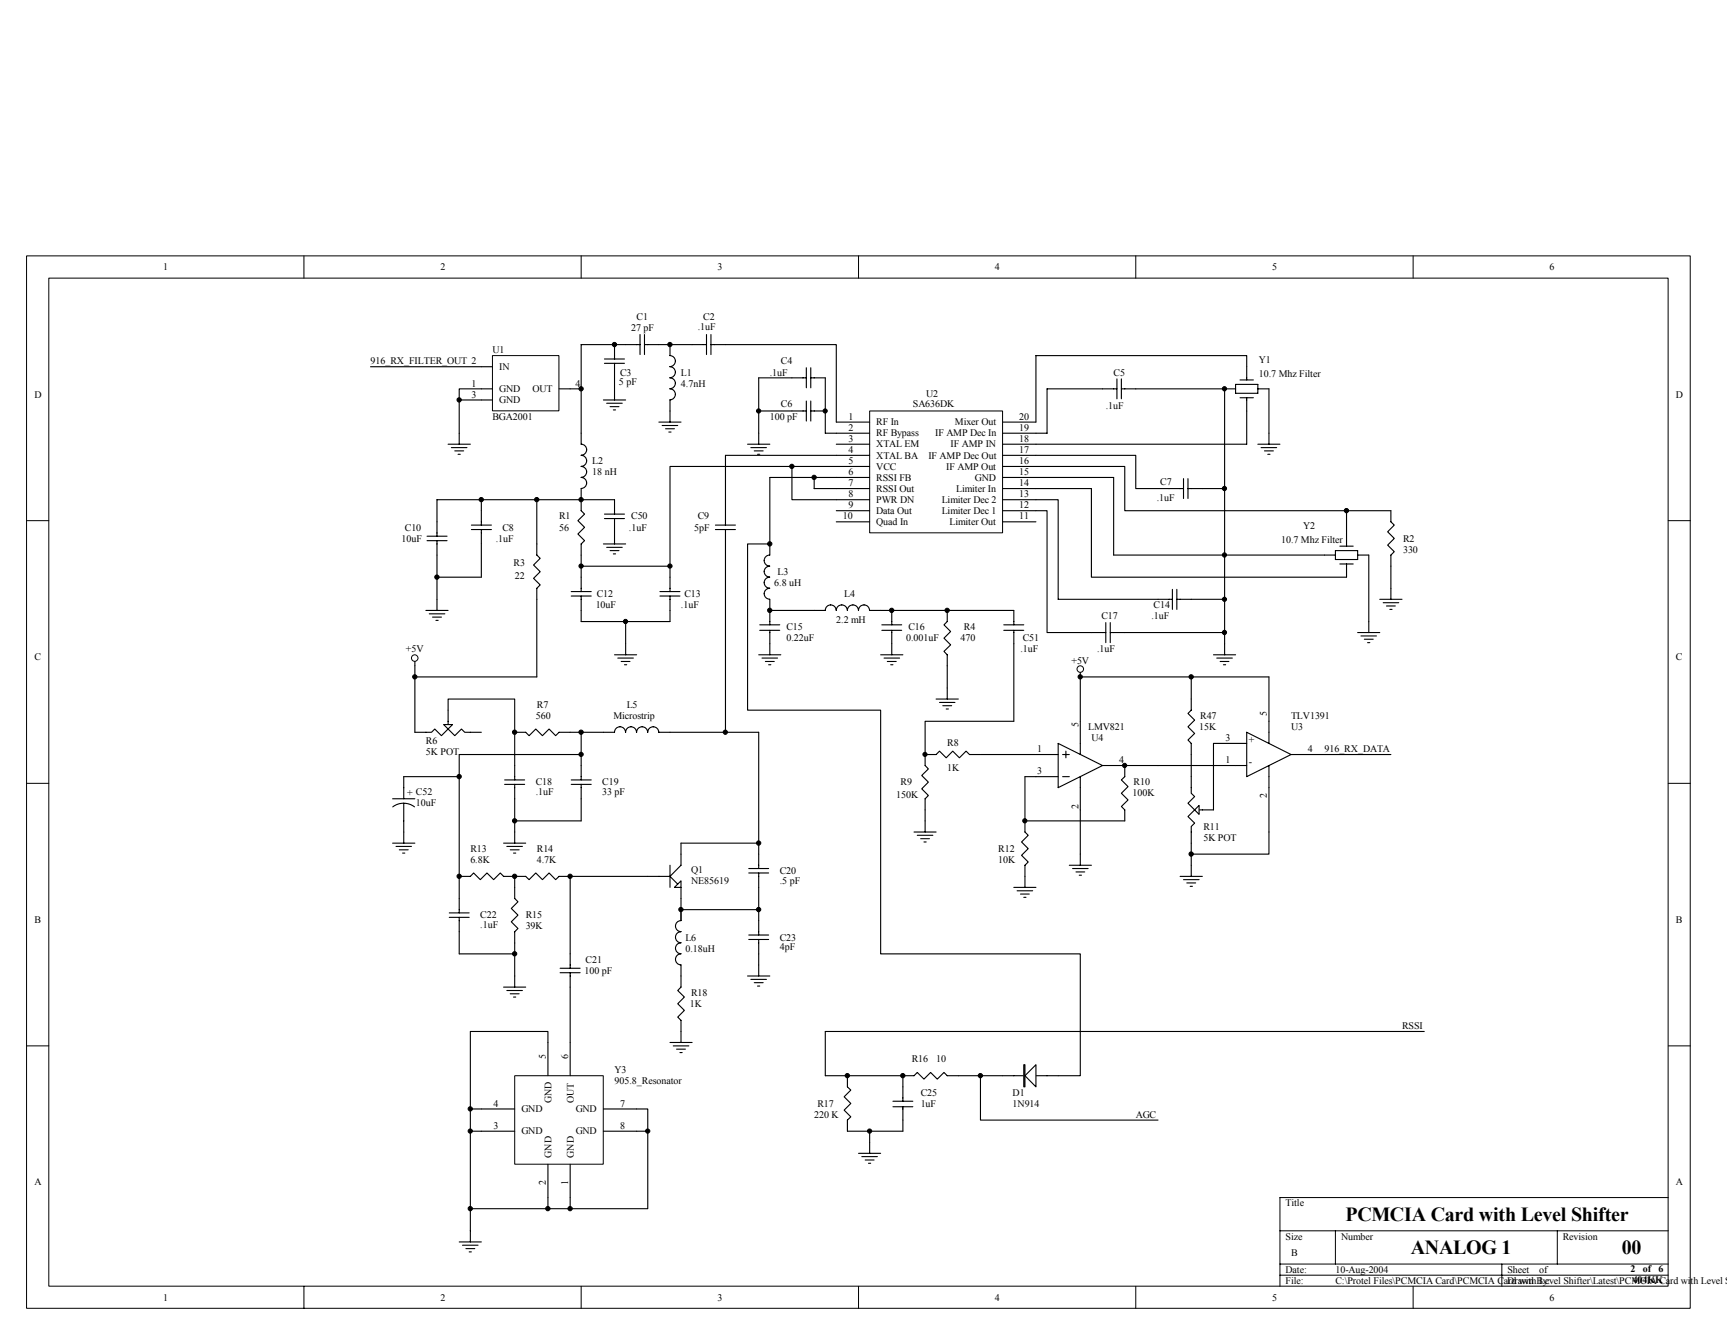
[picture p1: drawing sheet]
<svg xmlns="http://www.w3.org/2000/svg" width="279mm" height="216mm" viewBox="0 0 279 216" stroke-linecap="round" stroke-linejoin="round" font-family="sans-serif">
<g fill="none" stroke="#000" stroke-width=".16">
<path d="M4.3 41.4h269.2v170.2h-269.2zM7.9 45h262v163h-262zM49.2 41.4v3.6M94 41.4v3.6M138.9 41.4v3.6M183.7 41.4v3.6M228.6 41.4v3.6M4.3 84.2h3.6M269.9 84.2h3.6M4.3 126.7h3.6M269.9 126.7h3.6M4.3 169.1h3.6"/>
<path d="M269.9 169.1h3.6M207.1 199.1h62.8M216 199.1v5.3M251.9 199.1v5.3M269.9 193.7h-62.8v14.3M49.2 208v3.6M94 208v3.6M138.9 208v3.6M183.7 208v3.6M207.1 204.4h62.8M207.1 206.2h62.8M228.6 208v3.6"/>
<path d="M243 204.4v3.6"/>
</g>
<g fill="none" stroke="#000" stroke-width=".18">
<path d="M59.9 59.3h18M103.5 55.7h-9.5v14.4M103.5 54.1v3.2M104.3 55.7h7.7M104.3 54.1v3.2M117.4 55.7h17.9v12.6M201.7 59.3v-1.8h-34.1v10.8M99.4 61.1v1.8M122.7 66.5h5.4M128.1 61.1h-5.4v9M131.7 77.2v1.8h3.6M133.5 61.1v9h1.8"/>
<path d="M135.3 75.4h-26.9v16.2M135.3 77.2h-10.8v10.8M135.3 73.6h-17.9v9M167.6 73.6h16.1v5.4h7.8M167.6 75.4h14.4v7.2h35.8M167.6 79h9v14.3h41.2M167.6 77.2h12.6v12.6h34.1M178.4 62.9h-9v7.2h-1.8M183.7 62.9h14.4v41.2M191.5 77.4v3.2M192.2 79h5.9M192.2 77.4v3.2"/>
<path d="M201.7 66.5v5.3h-34.1M205.3 62.9v7.2M70.7 89.8v7.1M77.9 80.8v1.8M77.9 88v5.3h-7.2M86.8 80.8v7.2M86.8 96.9v12.6M94 98.7v1.8h14.4v-1.8M94 91.6h14.4M94 89.8v3.5M99.4 80.8h-28.7v3.6M108.4 91.6v1.7"/>
<path d="M117.4 88v30.4M131.7 98.7h-7.2v2.3M144.3 98.7h19.7M167.6 82.6h1.8v19.7h9.5M167.6 80.8h3.6v16.1h18.5M189.7 95.3v3.3M190.4 96.9h7.7M190.4 95.3v3.3M217.8 82.6v3.6M217.8 82.6h7.2M221.4 89.8v10.7M225 91.6v3.5"/>
<path d="M92.2 118.4h7.2a.89 .89 0 0 1 .9-.9 .89 .89 0 0 1 .9 .9M94 118.4v5.4M101.2 118.4a.88 .88 0 0 1 .9-.9 .88 .88 0 0 1 .9 .9M101.2 100.5v3.6M103 118.4a.89 .89 0 0 1 .9-.9 .89 .89 0 0 1 .9 .9M104.8 118.4a.89 .89 0 0 1 .9-.9 .89 .89 0 0 1 .9 .9M106.6 118.4h16.1v19.7M122.9 101h3.3M122.9 101.9h3.3M124.5 101.9v2.2M153.2 107.7v3.6M164 104.1v12.5h-14.3v5.4"/>
<path d="M174.8 116.6v-7.1h30.5v7.1M178.9 100.7v3.2M179.6 102.3h18.5M179.6 100.7v3.2M192.7 109.5v3.6M83.3 129.2v5.4M94 122h-19.7v23.3M94 129.2v3.6h-10.7M122.7 136.4h-12.5v1.7M149.7 131v1.8M158.6 122h9M165.8 125.6v7.2h16.2"/>
<path d="M174.8 131v7.1M182 123.8h17.9M205.3 127.4v7.2M210.7 122h14.3M74.3 150.7v3.6h9M83.3 141.7v1.8M83.3 152.5v5.3M92.2 141.7h12.6M110.2 157.8v1.8l-.6 .6 1.1 1-1.1 1.1 1.1 1.1-1.1 1.1 .6 .5v1.8M110.2 145.3v3.6M110.2 147.1h12.5M122.7 143.5v5.4"/>
<path d="M122.7 154.3v1.8M230.4 166.8h-96.9v7.2h12.6v1.8M137.1 182.9h9M140.7 182.9v1.8"/>
</g>
<g fill="#000" stroke="#000" stroke-width=".16">
<circle cx="99.4" cy="55.7" r=".35"/>
<circle cx="108.4" cy="55.7" r=".35"/>
<circle cx="122.7" cy="66.5" r=".35"/>
<circle cx="131.7" cy="77.2" r=".35"/>
<circle cx="133.5" cy="66.5" r=".34"/>
<circle cx="198.1" cy="62.9" r=".34"/>
<circle cx="70.7" cy="93.3" r=".35"/>
<circle cx="77.9" cy="80.8" r=".35"/>
<circle cx="86.8" cy="80.8" r=".35"/>
<circle cx="94" cy="80.8" r=".35"/>
<circle cx="124.5" cy="98.7" r=".35"/>
<circle cx="153.2" cy="98.7" r=".35"/>
<circle cx="217.8" cy="82.6" r=".35"/>
<circle cx="101.2" cy="100.5" r=".34"/>
<circle cx="117.3" cy="118.4" r=".34"/>
<circle cx="174.8" cy="109.5" r=".35"/>
<circle cx="192.7" cy="109.5" r=".35"/>
<circle cx="83.3" cy="132.7" r=".35"/>
<circle cx="94" cy="122" r=".35"/>
<circle cx="122.7" cy="136.3" r=".35"/>
<circle cx="149.6" cy="122" r=".34"/>
<circle cx="165.8" cy="132.7" r=".34"/>
<circle cx="181.9" cy="123.8" r=".34"/>
<circle cx="74.3" cy="141.7" r=".35"/>
<circle cx="83.3" cy="141.7" r=".35"/>
<circle cx="83.3" cy="154.2" r=".35"/>
<circle cx="140.7" cy="182.9" r=".35"/>
</g>
<path d="M140.7 66.5h21.5v19.7h-21.5z" fill="#fff"/>
<path d="M140.7 66.5h21.5v19.7h-21.5z" fill="none" stroke="#000" stroke-width=".16"/>
<g fill="none" stroke="#000" stroke-width=".18">
<path d="M97.8 58.8h3.2M97.8 58.1h3.2M99.4 55.7v2.4M99.4 58.8v2.3M108.4 57.5a.89 .89 0 0 1 .9 .9 .89 .89 0 0 1-.9 .9 .9 .9 0 0 1 .9 .9 .9 .9 0 0 1-.9 .9M108.4 55.7v1.8M112 55.7h2.3M114.3 54.1v3.2M115 55.7h2.4M115 54.1v3.2M130.5 59.5v3.2M131.2 59.5v3.2"/>
<path d="M201.7 59.3v2.1M72.5 71.8h3.6M73 72.4h2.5M73.6 72.9h1.4M74.1 73.5h.4M74.3 70.1v1.7M94 70.1v1.7a.89 .89 0 0 1 .9 .9 .89 .89 0 0 1-.9 .9M94 73.6a.89 .89 0 0 1 .9 .9 .89 .89 0 0 1-.9 .9 .89 .89 0 0 1 .9 .9 .89 .89 0 0 1-.9 .9 .9 .9 0 0 1 .9 .9 .9 .9 0 0 1-.9 .9M94 79v3.6l.6 .5-1.1 1.1 1.1 1.1-1.1 1.1 1.1 1-.6 .6v1.8M97.6 64.7h3.6M98.1 65.2h2.6M98.7 65.8h1.4"/>
<path d="M99.2 66.3h.4M99.4 62.9v1.8M106.6 68.3h3.6M107.1 68.8h2.5M107.7 69.3h1.4M108.2 69.9h.4M108.4 61.1a.88 .88 0 0 1 .9 .9 .88 .88 0 0 1-.9 .9M108.4 62.9a.89 .89 0 0 1 .9 .9 .89 .89 0 0 1-.9 .9M108.4 64.7v3.6M120.9 71.8h3.6M121.5 72.4h2.5M122 72.9h1.5"/>
<path d="M122.6 73.5h.3M122.7 70.1v1.7M128.1 61.1h2.4M128.1 66.5h2.4M130.5 64.9v3.2M131.2 61.1h2.3M131.2 64.9v3.2M131.2 66.5h2.3M135.3 68.3h5.4M135.3 70.1h5.4M135.3 71.8h5.4M135.3 73.6h5.4"/>
<path d="M135.3 75.4h5.4M135.3 77.2h5.4M135.3 79h5.4M162.2 68.3h5.4M162.2 70.1h5.4M162.2 71.8h5.4M162.2 73.6h5.4M162.2 75.4h5.4M162.2 77.2h5.4M162.2 79h5.4M178.4 62.9h2.3M180.7 61.3v3.2"/>
<path d="M181.4 62.9h2.3M181.4 61.3v3.2M198.1 62.9h1.8M199.9 62.2h3.6v1.4h-3.6zM200.6 61.4h2.2M200.6 64.3h2.2M201.7 64.3v2.2M203.5 71.8h3.6M203.5 62.9h1.8M204 72.4h2.5M204.6 72.9h1.4M205.1 73.5h.4"/>
<path d="M205.3 70.1v1.7M68.9 98.7h3.6M69.1 87.4h3.2M69.1 86.7h3.2M69.4 99.3h2.6M70 99.8h1.4M70.7 84.4v2.3M70.7 87.4v2.4M70.7 96.9v1.8M76.3 84.9h3.2M76.3 85.6h3.2M77.9 82.6v2.3"/>
<path d="M77.9 85.6v2.4M86.8 88v1.8l.6 .5-1.1 1.1 1.1 1.1-1.1 1 1.1 1.1-.6 .5v1.8M92.4 96.4h3.3M92.4 95.7h3.3M94 93.3v2.4M94 96.4v2.3M97.6 88h3.6M97.8 83.9h3.2M97.8 83.1h3.2M98.1 88.5h2.6M98.7 89h1.4M99.2 89.6h.4"/>
<path d="M99.4 80.8v2.3M99.4 83.9v4.1M106.8 96.4h3.2M106.8 95.7h3.2M108.4 93.3v2.4M108.4 96.4v2.3M115.7 84.9h3.3M115.7 85.6h3.3M117.4 82.6v2.3M117.4 85.6v2.4M124.5 93.3a.9 .9 0 0 0-.9 .9 .9 .9 0 0 0 .9 .9 .88 .88 0 0 0-.9 .9 .88 .88 0 0 0 .9 .9v1.8M124.5 91.6a.88 .88 0 0 0-.9 .8 .88 .88 0 0 0 .9 .9"/>
<path d="M124.5 88v1.8a.89 .89 0 0 0-.9 .9 .89 .89 0 0 0 .9 .8M131.7 98.7h1.8M133.5 98.7a.88 .88 0 0 1 .9-.9 .88 .88 0 0 1 .9 .9 .9 .9 0 0 1 .9-.9 .9 .9 0 0 1 .9 .9M135.3 80.8h5.4M135.3 82.6h5.4M135.3 84.4h5.4M137.1 98.7a.89 .89 0 0 1 .9-.9 .89 .89 0 0 1 .9 .9 .9 .9 0 0 1 .9-.9 .9 .9 0 0 1 .9 .9M140.7 98.7h3.6v2.3M153.2 98.7v1.8l-.5 .5 1.1 1.1-1.1 1.1 1.1 1.1-1.1 1 .5 .6v1.8M162.2 80.8h5.4M162.2 82.6h5.4M162.2 84.4h5.4"/>
<path d="M164 98.7v2.3M214.3 89.8h1.7M216 89h3.6v1.5h-3.6zM216.8 88.3h2.1M216.8 91.2h2.1M217.8 86.2v2.1M217.8 91.2v2.1M219.6 89.8h1.8M223.2 96.9h3.6M223.8 97.5h2.5M224.3 98h1.4M224.9 98.6h.3"/>
<path d="M225 82.6v1.8l.6 .5-1.1 1.1 1.1 1.1-1.1 1.1 1.1 1-.6 .6v1.8M225 95.1v1.8M70.5 100.3h.4M83.3 118.4h1.7l.6 .6 1.1-1.1 1.1 1.1 1-1.1 1.1 1.1 .5-.6h1.8M99.4 105.9h3.6M99.9 106.4h2.6M100.5 107h1.4M101 107.5h.4M101.2 104.1v1.8M122.7 105.9h3.6M123.3 106.4h2.5M123.8 107h1.5"/>
<path d="M124.4 107.5h.3M124.5 104.1v1.8M142.5 105.9h3.6M142.7 101h3.2M142.7 101.9h3.2M143 106.4h2.5M143.6 107h1.4M144.1 107.5h.4M144.3 101.9v4M151.4 113.1h3.6M152 113.6h2.5M152.5 114.1h1.5"/>
<path d="M153.1 114.7h.3M153.2 111.3v1.8M162.4 101h3.2M162.4 101.9h3.2M164 101.9v2.2M196.3 105.9h3.6M196.8 106.4h2.6M197.4 107h1.4M197.9 107.5h.4M198.1 104.1v1.8M201.7 118.4l7.2 3.6-7.2 3.6zM205.3 116.6v3.6"/>
<path d="M219.6 102.3h3.6M220.2 102.8h2.5M220.7 103.4h1.5M221.3 103.9h.3M221.4 100.5v1.8M81.5 136.4h3.5M81.6 126.9h3.3M81.6 126.1h3.3M82 136.9h2.5M82.5 137.4h1.5M83.1 138h.3M83.3 123.8v2.3"/>
<path d="M83.3 126.9v2.3M83.3 134.6v1.8M92.4 126.9h3.3M92.4 126.1h3.3M94 123.8v2.3M94 126.9v2.3M108.4 139.9v3.6M110.2 138.1v1.8l-1.8 1.8 1.2 1.3 .6-.5v1h-1.1l.5-.5M122.7 138.1v2.4M147.9 134.6h3.5M148.4 135.1h2.5M148.9 135.6h1.5"/>
<path d="M149.5 136.2h.3M149.7 132.8v1.8M158.6 122h-1.8l-.5-.5-1.1 1.1-1.1-1.1-1 1.1-1.1-1.1-.6 .5h-1.7v1.8l.5 .6-1.1 1 1.1 1.1-1.1 1.1 1.1 1.1-.5 .5v1.8M165.8 132.8v1.8l.5 .5-1 1.1 1 1-1 1.1 1 1.1-.5 .5v3.6M173 139.9h3.6M174.8 138.1v1.8M182 123.8v1.8l-.6 .5 1.1 1.1-1.1 1.1 1.1 1.1-1.1 1 .6 .6v1.8M192.7 139.9v1.8M199.9 120.2h1.8M199.9 123.8h1.8M205.3 123.8v3.6M208.9 122h1.8"/>
<path d="M72.7 148.4h3.2M72.7 147.6h3.2M74.3 141.7h1.8l.5-.5 1.1 1.1 1.1-1.1 1.1 1.1 1-1.1 .6 .5h3.5l.6 .6 1.1-1.1 1.1 1.1 1-1.1 1.1 1.1 .5-.6h1.8M74.3 145.3v2.3M74.3 148.4v2.3M81.5 159.6h3.5M83.3 143.5v1.8l.5 .5-1.1 1.1 1.1 1.1-1.1 1.1 1.1 1.1-.5 .5v1.8M83.3 157.8v1.8M90.6 157.3h3.3M90.6 156.6h3.3M92.2 154.3v2.3M92.2 157.3v2.3"/>
<path d="M104.8 141.7h3.6M110.2 150.7a.9 .9 0 0 0-.9 .9 .9 .9 0 0 0 .9 .9 .89 .89 0 0 0-.9 .9 .89 .89 0 0 0 .9 .9 .89 .89 0 0 0-.9 .9 .89 .89 0 0 0 .9 .8M110.2 147.1v1.8a.89 .89 0 0 0-.9 .9 .89 .89 0 0 0 .9 .9M110.2 143.5v1.8M110.2 156.1v1.7M120.9 157.8h3.6M121.1 141.2h3.3M121.1 140.5h3.3M121.1 151.9h3.3M121.1 151.2h3.3M121.5 158.4h2.5M122 158.9h1.5"/>
<path d="M122.6 159.5h.3M122.7 141.2v2.3M122.7 148.9v2.3M122.7 151.9v2.4M122.7 156.1v1.7M164 143.5h3.6M164.5 144.1h2.6M165.1 144.6h1.4M165.6 145.1h.4M173.5 140.5h2.5M174.1 141h1.4M174.6 141.5h.4"/>
<path d="M190.9 141.7h3.6M191.5 142.3h2.5M192 142.8h1.4M192.6 143.3h.3M82 160.2h2.5M82.5 160.7h1.5M83.1 161.2h.3M108.4 168.6h3.6M108.9 169.1h2.5M109.5 169.7h1.4M110 170.2h.4M110.2 166.8v1.8"/>
<path d="M137.1 174v1.8l.5 .5-1 1.1 1 1.1-1 1 1 1.1-.5 .5v1.8M144.5 178.1h3.2M144.5 179h3.2M146.1 174h1.8l.5-.6 1.1 1.1 1.1-1.1 1 1.1 1.1-1.1 .5 .6h1.8M146.1 175.8v2.3M146.1 179v2.1M138.9 186.5h3.6M139.4 187h2.5M140 187.6h1.4M140.5 188.1h.4M140.7 184.7v1.8"/>
</g>
<path d="M83.3 174h14.3v14.3h-14.3z" fill="#fff"/>
<g fill="none" stroke="#000" stroke-width=".16">
<path d="M83.3 174h14.3v14.3h-14.3z"/>
<circle cx="67.1" cy="106.4" r=".53"/>
</g>
<g fill="none" stroke="#000" stroke-width=".18">
<path d="M67.1 118.4h2.7l.5-.5 1.1 1.1 1.1-1.1 1.1 1.1 1.1-1.1 .5 .5h2.7M67.1 107v.7M72.5 114.9v3M174.8 116.6v5.4M167.6 125.6h3.6M167.6 122h3.6M171.2 120.2l7.2 3.6-7.2 3.6zM171.9 125.6h1.1M171.9 122h1.1M172.4 121.5v1.1M174.8 125.6v5.4M178.4 123.8h3.6"/>
<path d="M92.2 141.7v12.6M92.2 159.6v14.4M76.1 179.3h7.2M88.6 174v-7.2h-12.5v28.7h28.7v-16.2h-7.2M76.1 182.9h7.2M76.1 195.5v5.4M88.6 188.3v7.2M92.2 188.3v7.2M97.6 182.9h7.2M146.1 181.1v1.8M74.3 200.9h3.6M74.8 201.4h2.5"/>
<path d="M75.4 201.9h1.4M75.9 202.5h.4"/>
</g>
<g fill="#000" stroke="#000" stroke-width=".16">
<circle cx="198.1" cy="79" r=".34"/>
<circle cx="94" cy="91.5" r=".35"/>
<circle cx="108.4" cy="91.5" r=".35"/>
<circle cx="198.1" cy="89.8" r=".34"/>
<circle cx="198.1" cy="96.9" r=".34"/>
<circle cx="94" cy="118.4" r=".35"/>
<circle cx="198.1" cy="102.3" r=".34"/>
<circle cx="92.2" cy="141.7" r=".35"/>
<circle cx="110.2" cy="147.1" r=".35"/>
<circle cx="122.7" cy="147.1" r=".35"/>
<circle cx="76.1" cy="179.3" r=".35"/>
<circle cx="76.1" cy="195.5" r=".35"/>
<circle cx="76.1" cy="182.9" r=".35"/>
<circle cx="88.6" cy="195.5" r=".35"/>
<circle cx="92.2" cy="195.5" r=".35"/>
<circle cx="104.8" cy="182.9" r=".35"/>
</g>
<path d="M71.8 117.2h1.4l-.7 .7z" fill="#fff" stroke="#000" stroke-width=".18"/>
<path d="M192.7 125.6v2.7l.6 .5-1.1 1.1 1.1 1.1-1.1 1.1 1.1 1-.6 .6v2.7M193.3 131h3" fill="none" stroke="#000" stroke-width=".18"/>
<path d="M193.3 131l.7-.7v1.4z" fill="#fff" stroke="#000" stroke-width=".18"/>
<path d="M67.1 107.7v1.8M83.3 118.4v5.4M86.8 109.5h-19.7v8.9M192.7 136.4v3.5M196.3 120.2v10.8M205.3 134.6v3.5h-12.6M162.2 174h9" fill="none" stroke="#000" stroke-width=".18"/>
<circle cx="192.7" cy="138.1" r=".35" fill="#000" stroke="#000" stroke-width=".16"/>
<g fill="#fff" stroke="#000" stroke-width=".18">
<path d="M167.6 172.2v3.6l-1.8-1.8z"/>
<path d="M165.6 172.2h.2v3.6h-.2z" fill-rule="evenodd"/>
</g>
<path d="M128.1 75.4v5.4h7.2M124.5 88h-3.6v26.9h21.6v39.4h32.3v19.7h-3.6M174.8 108.8v.7M165.8 125.6h1.8M196.3 120.2h3.6M155 174h7.2" fill="none" stroke="#000" stroke-width=".18"/>
<circle cx="128.1" cy="75.4" r=".35" fill="#000" stroke="#000" stroke-width=".16"/>
<circle cx="174.8" cy="108.2" r=".53" fill="none" stroke="#000" stroke-width=".16"/>
<path d="M79.7 57.5h10.7v8.9h-10.7z" fill="#fff"/>
<path d="M79.7 57.5h10.7v8.9h-10.7z" fill="none" stroke="#000" stroke-width=".16"/>
<g fill="none" stroke="#000" stroke-width=".18">
<path d="M77.9 59.3h1.8M74.3 64.7h5.4M79.7 62.9h-5.4v7.2M90.4 62.9h3.6M72.5 114.9v-1.8h10.8v5.3M192.7 113.1v1.8l-.5 .5 1.1 1.1-1.1 1 1.1 1.1-1.1 1.1 .5 .5v5.4M63.5 129.2h3.6M63.5 136.4h3.6M63.5 130.5a2.9 2.9 0 0 1 3.6 0M64.1 136.9h2.5M64.6 137.4h1.4M65.1 138h.4"/>
<path d="M65.3 129.9v6.5M74.3 125.6h-9v3.6M158.6 174v7.1h28.7"/>
</g>
<g fill="#000" stroke="#000" stroke-width=".16">
<circle cx="74.3" cy="64.7" r=".35"/>
<circle cx="94" cy="62.9" r=".35"/>
<circle cx="124.5" cy="88" r=".35"/>
<circle cx="144.3" cy="98.7" r=".35"/>
<circle cx="67.1" cy="109.5" r=".35"/>
<circle cx="83.3" cy="118.4" r=".35"/>
<circle cx="74.3" cy="125.6" r=".35"/>
<circle cx="137.1" cy="174" r=".35"/>
<circle cx="146.1" cy="174" r=".35"/>
<circle cx="158.6" cy="174" r=".35"/>
</g>
<g font-size="3.2">
<text x="217.7" y="197.5">PCMCIA Card with Level Shifter</text>
<text x="228.3" y="202.8">ANALOG 1</text>
<text x="262.4" y="202.8">00</text>
</g>
<g font-size="1.6">
<text x="26.4" y="43.7">1</text>
<text x="71.2" y="43.7">2</text>
<text x="116.1" y="43.7">3</text>
<text x="161" y="43.7">4</text>
<text x="205.8" y="43.7">5</text>
<text x="250.7" y="43.7">6</text>
<text x="102.1" y="53.6">27 pF</text>
<text x="103" y="51.8">C1</text>
<text x="112.9" y="53.4">.1uF</text>
<text x="113.8" y="51.8">C2</text>
<text x="59.9" y="58.9">916_RX_FILTER_OUT 2</text>
<text x="79.7" y="57.2">U1</text>
<text x="80.8" y="59.8">IN</text>
<text x="126.3" y="58.9">C4</text>
<text x="203.7" y="58.8">Y1</text>
<text x="5.6" y="64.3">D</text>
<text x="76.3" y="62.5">1</text>
<text x="76.3" y="64.3">3</text>
<text x="80.8" y="63.4">GND</text>
<text x="80.8" y="65.2">GND</text>
<text x="86.1" y="63.4">OUT</text>
<text x="93.1" y="62.5">4</text>
<text x="100.1" y="62.3">5 pF</text>
<text x="100.3" y="60.7">C3</text>
<text x="110.2" y="60.7">L1</text>
<text x="110.2" y="62.5">4.7nH</text>
<text x="124.5" y="60.7">.1uF</text>
<text x="126.3" y="65.7">C6</text>
<text x="147.7" y="65.7">SA636DK</text>
<text x="149.8" y="64.1">U2</text>
<text x="180.2" y="60.7">C5</text>
<text x="203.7" y="60.9">10.7 Mhz Filter</text>
<text x="271.1" y="64.3">D</text>
<text x="79.7" y="67.9">BGA2001</text>
<text x="124.5" y="67.9">100 pF</text>
<text x="137.3" y="67.9">1</text>
<text x="137.3" y="69.7">2</text>
<text x="137.3" y="71.5">3</text>
<text x="141.8" y="68.8">RF In</text>
<text x="141.8" y="70.6">RF Bypass</text>
<text x="151.3" y="70.6">IF AMP Dec In</text>
<text x="154.5" y="68.8">Mixer Out</text>
<text x="164.9" y="67.9">20</text>
<text x="164.9" y="69.7">19</text>
<text x="164.9" y="71.5">18</text>
<text x="178.9" y="66.1">.1uF</text>
<text x="95.8" y="75.1">L2</text>
<text x="95.8" y="76.9">18 nH</text>
<text x="137.3" y="73.3">4</text>
<text x="137.3" y="75.1">5</text>
<text x="137.3" y="76.9">6</text>
<text x="141.8" y="72.4">XTAL EM</text>
<text x="141.8" y="74.2">XTAL BA</text>
<text x="141.8" y="75.9">VCC</text>
<text x="141.8" y="77.7">RSSI FB</text>
<text x="150.2" y="74.2">IF AMP Dec Out</text>
<text x="153.1" y="75.9">IF AMP Out</text>
<text x="153.8" y="72.4">IF AMP IN</text>
<text x="157.7" y="77.7">GND</text>
<text x="164.9" y="73.3">17</text>
<text x="164.9" y="75.1">16</text>
<text x="164.9" y="76.9">15</text>
<text x="137.3" y="78.6">7</text>
<text x="137.3" y="80.4">8</text>
<text x="137.3" y="82.2">9</text>
<text x="141.8" y="79.5">RSSI Out</text>
<text x="141.8" y="81.3">PWR DN</text>
<text x="141.8" y="83.1">Data Out</text>
<text x="152.4" y="83.1">Limiter Dec 1</text>
<text x="152.4" y="81.3">Limiter Dec 2</text>
<text x="154.7" y="79.5">Limiter In</text>
<text x="164.9" y="82.2">12</text>
<text x="164.9" y="80.4">13</text>
<text x="164.9" y="78.6">14</text>
<text x="187.2" y="81">.1uF</text>
<text x="187.7" y="78.5">C7</text>
<text x="65" y="87.6">10uF</text>
<text x="65.5" y="85.8">C10</text>
<text x="80.2" y="87.6">.1uF</text>
<text x="81.3" y="85.8">C8</text>
<text x="90.4" y="84">R1</text>
<text x="90.4" y="85.8">56</text>
<text x="101.7" y="85.8">.1uF</text>
<text x="102.1" y="84">C50</text>
<text x="112.3" y="85.8">5pF</text>
<text x="112.9" y="84">C9</text>
<text x="136.4" y="84">10</text>
<text x="141.8" y="84.9">Quad In</text>
<text x="153.6" y="84.9">Limiter Out</text>
<text x="164.9" y="84">11</text>
<text x="207.3" y="87.8">10.7 Mhz Filter</text>
<text x="210.8" y="85.6">Y2</text>
<text x="227" y="87.6">R2</text>
<text x="227" y="89.4">330</text>
<text x="83.1" y="91.5">R3</text>
<text x="83.3" y="93.7">22</text>
<text x="125.3" y="94.8">6.8 uH</text>
<text x="125.8" y="93">L3</text>
<text x="96.4" y="98.3">10uF</text>
<text x="96.5" y="96.6">C12</text>
<text x="110.2" y="98.3">.1uF</text>
<text x="110.7" y="96.6">C13</text>
<text x="127.2" y="101.9">C15</text>
<text x="135.3" y="100.7">2.2 mH</text>
<text x="136.6" y="96.6">L4</text>
<text x="147" y="101.9">C16</text>
<text x="155.9" y="101.9">R4</text>
<text x="178.2" y="100.1">C17</text>
<text x="186.3" y="100.1">.1uF</text>
<text x="186.6" y="98.3">C14</text>
<text x="5.6" y="106.8">C</text>
<text x="65.7" y="105.5">+5V</text>
<text x="127.2" y="103.7">0.22uF</text>
<text x="146.6" y="103.7">0.001uF</text>
<text x="155.4" y="103.7">470</text>
<text x="165.1" y="105.5">.1uF</text>
<text x="165.5" y="103.7">C51</text>
<text x="173.4" y="107.3">+5V</text>
<text x="177.5" y="105.5">.1uF</text>
<text x="271.1" y="106.8">C</text>
<text x="86.7" y="116.3">560</text>
<text x="86.8" y="114.5">R7</text>
<text x="99.2" y="116.3">Microstrip</text>
<text x="101.4" y="114.5">L5</text>
<text x="174.5" y="117.5" transform="rotate(-90 174.5 117.5)">5</text>
<text x="176" y="118.1">LMV821</text>
<text x="176.6" y="119.8">U4</text>
<text x="194" y="118.1">15K</text>
<text x="194.2" y="116.3">R47</text>
<text x="198.3" y="119.8">3</text>
<text x="205" y="115.7" transform="rotate(-90 205 115.7)">5</text>
<text x="208.9" y="118.1">U3</text>
<text x="208.9" y="116.3">TLV1391</text>
<text x="68.9" y="120.4">R6</text>
<text x="68.9" y="122.2">5K POT</text>
<text x="153.2" y="120.6">R8</text>
<text x="153.2" y="124.7">1K</text>
<text x="167.8" y="125.2">3</text>
<text x="167.8" y="121.6">1</text>
<text x="181.1" y="123.4">4</text>
<text x="198.3" y="123.4">1</text>
<text x="202.1" y="120.2">+</text>
<text x="202.1" y="123.8">-</text>
<text x="211.6" y="121.6">4</text>
<text x="214.3" y="121.6">916_RX_DATA</text>
<text x="65.8" y="128.8">+ C52</text>
<text x="67.3" y="130.4">10uF</text>
<text x="86.7" y="127">C18</text>
<text x="86.7" y="128.6">.1uF</text>
<text x="97.4" y="127">C19</text>
<text x="97.4" y="128.6">33 pF</text>
<text x="145" y="129">150K</text>
<text x="145.7" y="127">R9</text>
<text x="174.5" y="130.8" transform="rotate(-90 174.5 130.8)">2</text>
<text x="183.2" y="128.8">100K</text>
<text x="183.4" y="127">R10</text>
<text x="205" y="129" transform="rotate(-90 205 129)">2</text>
<text x="76.1" y="137.8">R13</text>
<text x="86.8" y="137.8">R14</text>
<text x="161.5" y="137.8">R12</text>
<text x="194.7" y="134.2">R11</text>
<text x="194.7" y="136">5K POT</text>
<text x="76.1" y="139.6">6.8K</text>
<text x="86.8" y="139.6">4.7K</text>
<text x="111.8" y="141.2">Q1</text>
<text x="111.8" y="143">NE85619</text>
<text x="126.2" y="141.4">C20</text>
<text x="126.2" y="143">.5 pF</text>
<text x="161.5" y="139.6">10K</text>
<text x="5.6" y="149.2">B</text>
<text x="77.7" y="148.5">C22</text>
<text x="85" y="148.5">R15</text>
<text x="271.1" y="149.2">B</text>
<text x="77.7" y="150.1">.1uF</text>
<text x="85" y="150.3">39K</text>
<text x="94.7" y="155.7">C21</text>
<text x="110.9" y="152.1">L6</text>
<text x="110.9" y="153.9">0.18uH</text>
<text x="126.2" y="152.1">C23</text>
<text x="126.2" y="153.7">4pF</text>
<text x="94.6" y="157.5">100 pF</text>
<text x="111.8" y="161.1">R18</text>
<text x="111.6" y="162.9">1K</text>
<text x="226.8" y="166.4">RSSI</text>
<text x="88.3" y="171.3" transform="rotate(-90 88.3 171.3)">5</text>
<text x="91.9" y="171.3" transform="rotate(-90 91.9 171.3)">6</text>
<text x="99.4" y="173.6">Y3</text>
<text x="147.5" y="171.8">R16</text>
<text x="151.4" y="171.8">10</text>
<text x="79.9" y="179">4</text>
<text x="84.3" y="179.9">GND</text>
<text x="89.2" y="178.5" transform="rotate(-90 89.2 178.5)">GND</text>
<text x="92.8" y="178.5" transform="rotate(-90 92.8 178.5)">OUT</text>
<text x="93.1" y="179.9">GND</text>
<text x="99.4" y="175.4">905.8_Resonator</text>
<text x="100.3" y="179">7</text>
<text x="132.2" y="179">R17</text>
<text x="148.9" y="177.2">C25</text>
<text x="148.9" y="179">1uF</text>
<text x="163.8" y="177.2">D1</text>
<text x="163.8" y="179">1N914</text>
<text x="79.9" y="182.6">3</text>
<text x="84.3" y="183.5">GND</text>
<text x="93.1" y="183.5">GND</text>
<text x="100.3" y="182.6">8</text>
<text x="131.7" y="180.8">220 K</text>
<text x="183.7" y="180.8">AGC</text>
<text x="5.6" y="191.7">A</text>
<text x="88.3" y="191.7" transform="rotate(-90 88.3 191.7)">2</text>
<text x="89.2" y="187.2" transform="rotate(-90 89.2 187.2)">GND</text>
<text x="91.9" y="191.7" transform="rotate(-90 91.9 191.7)">1</text>
<text x="92.8" y="187.2" transform="rotate(-90 92.8 187.2)">GND</text>
<text x="271.1" y="191.7">A</text>
<text x="208" y="195.1">Title</text>
<text x="208" y="200.5">Size</text>
<text x="208.9" y="203.2">B</text>
<text x="217" y="200.5">Number</text>
<text x="252.8" y="200.5">Revision</text>
<text x="208" y="205.8">Date:</text>
<text x="208" y="207.6">File:</text>
<text x="216" y="205.8">10-Aug-2004</text>
<text x="216.1" y="207.6">C:\Protel Files\PCMCIA Card\PCMCIA Card with Level Shifter\Latest\PCMCIA Card with Level S</text>
<text x="243.9" y="207.6">Drawn By:</text>
<text x="243.9" y="205.8">Sheet</text>
<text x="249" y="205.8">of</text>
<text x="263.8" y="205.7">2</text>
<text x="264.1" y="207.5">404KK</text>
<text x="265.8" y="205.7">of 6</text>
<text x="26.4" y="210.3">1</text>
<text x="71.2" y="210.3">2</text>
<text x="116.1" y="210.3">3</text>
<text x="161" y="210.3">4</text>
<text x="205.8" y="210.3">5</text>
<text x="250.7" y="210.3">6</text>
</g>
</svg>
